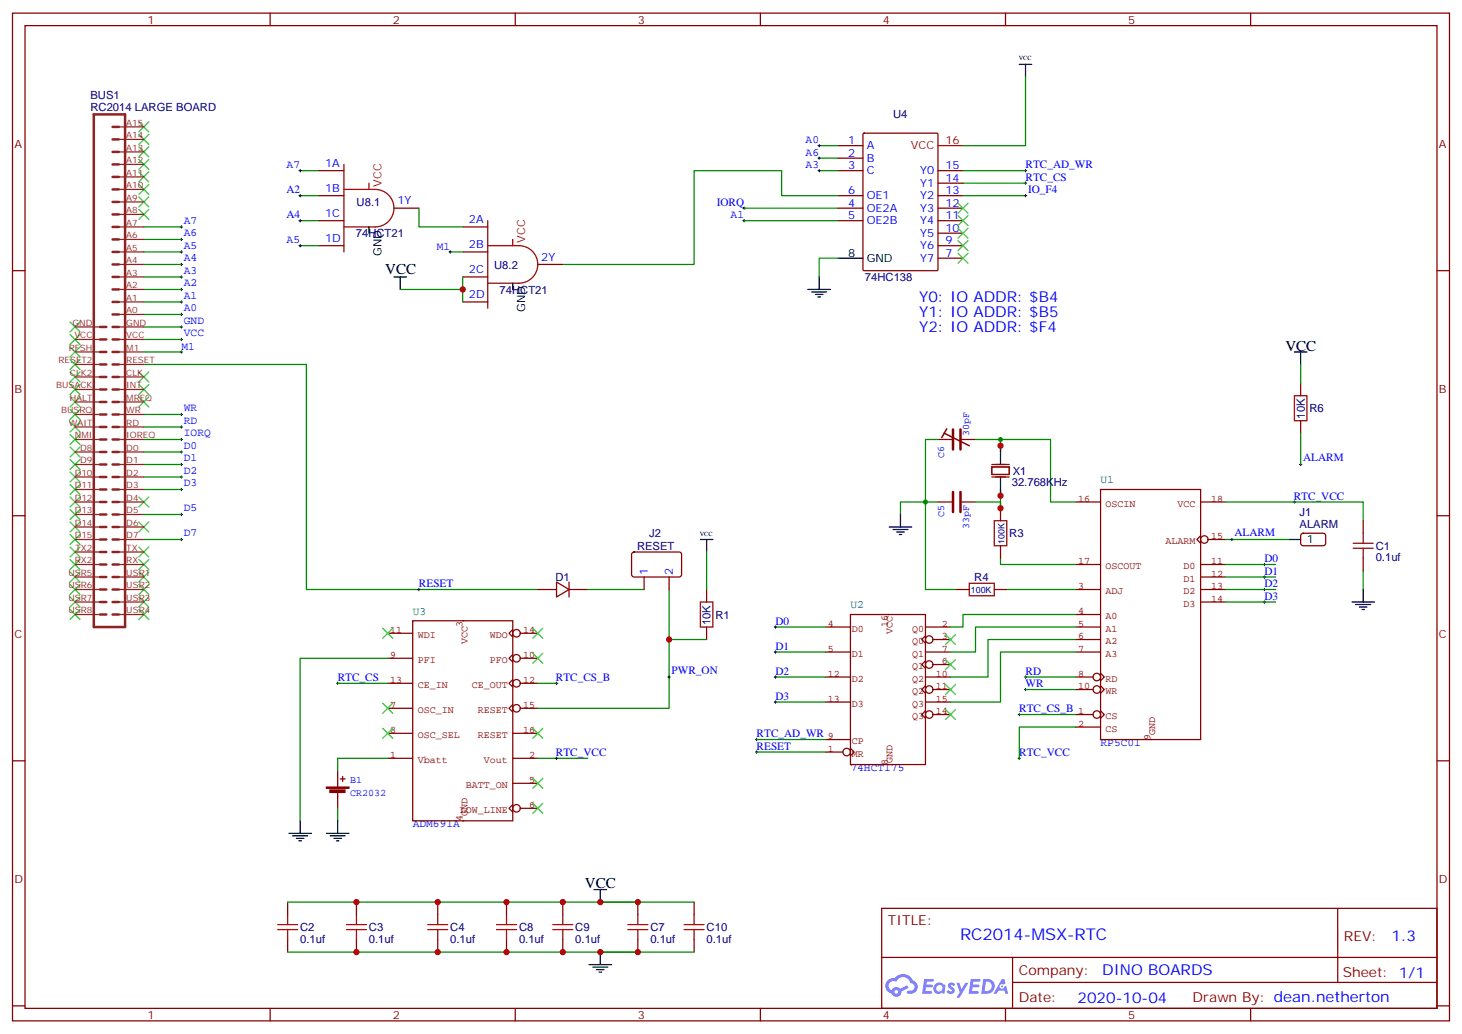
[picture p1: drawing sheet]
<svg xmlns="http://www.w3.org/2000/svg" width="412mm" height="292mm" viewBox="0 0 412 292" stroke-linecap="round" stroke-linejoin="round" font-family="sans-serif">
<g fill="none" stroke="#870000" stroke-width=".35">
<path d="M3.5 3.7h405.4v284.3h-405.4zM7.1 7.2h398.2v277.3h-398.2zM76.2 3.7v3.5M145.3 3.7v3.5M214.5 3.7v3.5M283.6 3.7v3.5M352.8 3.7v3.5M3.5 76.4h3.6M405.3 76.4h3.6M3.5 145.5h3.6M405.3 145.5h3.6M3.5 214.7h3.6"/>
<path d="M405.3 214.7h3.6M248.7 256.3h156.6v28.2h-156.6zM377.3 256.3v20.9M248.7 270.1h156.5M285.6 277.2h119.6M285.6 270.1v14.2M3.5 283.8h3.6M76.2 284.5v3.5M145.3 284.5v3.5M214.5 284.5v3.5M283.6 284.5v3.5M352.8 284.5v3.5"/>
<path d="M405.3 283.8h3.6"/>
</g>
<g fill="#5487ff">
<path d="M267.7 277.5a1.22 1.22 0 0 1 1.7 .2l-.4 .6a.47 .47 0 0 0-.3-.4 .47 .47 0 0 0-.5 .2v.1a1.23 1.23 0 0 1 .8 1.9 1.44 1.44 0 0 1-2-.2l.5-.6 .7 .5a.29 .29 0 0 0 .3-.3 .29 .29 0 0 0-.2-.3 1.04 1.04 0 0 1-.6-1.7z"/>
<path d="M260.7 276.2h2.4l.3 .2-.2 .5-1.8 .1-.1 .8h1.5l.3 .4-.3 .4h-1.6l-.2 1.1h1.7l.2 .3-.2 .3-2.6 .1z"/>
<path d="M273.8 276.2h2.4l.3 .2-.1 .5-1.8 .1-.2 .8h1.6l.3 .4-.4 .4-1.6-.1-.1 1.1 1.7 .1 .2 .3-.2 .3-2.6 .1z"/>
<path d="M282.6 276.2h.7l.3 1.3-.6 .3a.69 .69 0 0 0-1 .3 .69 .69 0 0 0 .4 .9 .69 .69 0 0 0 .9-.6l.5-.2 .6 2.2h-.8l-.2-.9h-1.8l-.5 .9h-.8z"/>
<path d="M269.8 277.3h.8l.6 1.8 1.1-1.8h.9l-2.6 4.2h-.8l.9-1.5z"/>
<path d="M277.4 276.2l-.6 4.2h1.3a2.11 2.11 0 0 0 2.5-2.1 2.11 2.11 0 0 0-2.5-2.1zM278.1 277a1.39 1.39 0 0 1 1.7 1.4 1.39 1.39 0 0 1-1.8 1.2h-.3z"/>
<path d="M263.7 277.8a1.54 1.54 0 0 0-.1 2.2 1.54 1.54 0 0 0 2.2 .1l.6 .3 .3-2.3-.2-.3h-.4a1.49 1.49 0 0 0-2.4 0zM264 278.8a.94 .94 0 0 1 1.8 0 .94 .94 0 0 1-1.8 0z"/>
<path d="M250.4 276.6a2.18 2.18 0 0 0 1.1 3.7 1.44 1.44 0 0 0 1.6 .9 1.44 1.44 0 0 0 1.2-1.4l2-1.1-.5-.7-1.9 1a1.47 1.47 0 0 0-2.4 .4 1.39 1.39 0 0 1-.7-1.9 1.39 1.39 0 0 1 2-.5 2.12 2.12 0 0 1 2.2-1.3 2.12 2.12 0 0 1 1.9 1.7 1.14 1.14 0 0 1 1.1 1.4 1.14 1.14 0 0 1-1.7 .7 .43 .43 0 0 0-.5 .4 .43 .43 0 0 0 .4 .5 1.98 1.98 0 0 0 2.5-1.2 1.98 1.98 0 0 0-1.2-2.6 3.1 3.1 0 0 0-5.3-.6l-.9 .1zM252.3 279.9a.55 .55 0 0 1 1.1 0 .55 .55 0 0 1-1.1 0z"/>
<circle cx="282.6" cy="278.3" r=".26"/>
</g>
<g fill="none" stroke="#870000" stroke-width=".35">
<path d="M243.5 37.7l.3-.1h20.4l.3 .1 .1 38.3-.2 .3-20.6 .1-.3-.2zM236.4 41.1h7M236.4 44.6h7M236.4 48.2h7M236.4 58.7h7M236.4 55.2h7M264.6 48.2h7M264.6 58.7h7M264.6 55.2h7M264.6 51.7h7M236.4 62.3h7M264.6 62.3h7"/>
<path d="M264.6 72.8h7M264.6 69.3h7M264.6 65.8h7"/>
</g>
<path d="M287.5 18.2h3.5M289.3 18.2v3.5M231.1 78.1v3.6M236.4 72.8h7M227.9 81.7h6.3M229 82.4h4.2M230 83.1h2.1M230.7 83.8h.7" fill="none" stroke="#000" stroke-width=".35"/>
<path d="M264.6 41.1h7" fill="none" stroke="#f00" stroke-width=".35"/>
<path d="M289.3 21.7v19.4h-17.7M236.4 72.8h-5.3v5.3" fill="none" stroke="#008700" stroke-width=".35"/>
<g fill="none" stroke="#850000" stroke-width=".35">
<path d="M303.4 159.3h7M303.4 141.6h7M338.7 151.2l-1.1 1 1.1 1.1M338.7 159.3h7M338.7 141.6h7M340.8 152.2h4.9M303.4 166.3h7M303.4 173.4h7M303.4 176.9h7M338.7 162.8h7M338.7 166.3h7M338.7 169.9h7"/>
<path d="M303.4 194.6h4.9M303.4 180.4h7M303.4 184h7M303.4 191h4.9M310.4 193.5l1.1 1.1-1.1 1M310.4 190l1.1 1-1.1 1.1M303.4 201.6h4.9M303.4 205.1h7M310.4 200.6l1.1 1-1.1 1.1"/>
<circle cx="339.7" cy="152.2" r="1.06"/>
<circle cx="309.4" cy="191" r="1.06"/>
<circle cx="309.4" cy="194.6" r="1.06"/>
<circle cx="309.4" cy="201.6" r="1.06"/>
</g>
<circle cx="324.6" cy="208.7" r=".18" fill="#850000"/>
<path d="M310.4 138.1h28.3v70.6h-28.3z" fill="none" stroke="#850000" stroke-width=".35"/>
<path d="M356.3 159.3h.7M356.7 158.9v.7M356.3 162.8h.7M356.3 166.3h.7M356.3 169.9h.7M356.7 162.5v.7M356.7 166v.7M356.7 169.5v.7" fill="none" stroke="#000" stroke-width=".28"/>
<circle cx="250.5" cy="215.7" r=".18" fill="#850000"/>
<g fill="none" stroke="#850000" stroke-width=".35">
<path d="M232.8 176.9h7.1M239.9 173.4h21.2v42.3h-21.2zM261.1 179.4l-1.1 1 1.1 1.1M261.1 176.9h7M232.8 191h7.1M232.8 198.1h7.1M232.8 184h7.1M261.1 193.5l-1.1 1.1 1.1 1M261.1 186.4l-1.1 1.1 1.1 1.1M261.1 191h7M261.1 198.1h7M261.1 184h7"/>
<path d="M263.2 194.6h4.9M263.2 180.4h4.9M263.2 187.5h4.9M232.8 212.2h5M232.8 208.7h7.1M239.9 211.1l1 1.1-1 1.1M261.1 200.6l-1.1 1 1.1 1.1M263.2 201.6h4.9"/>
<circle cx="262.1" cy="180.4" r="1.06"/>
<circle cx="262.1" cy="194.6" r="1.06"/>
<circle cx="262.1" cy="187.5" r="1.06"/>
<circle cx="238.8" cy="212.2" r="1.06"/>
<circle cx="262.1" cy="201.6" r="1.06"/>
</g>
<circle cx="250.5" cy="173.4" r=".18" fill="#850000"/>
<g fill="none" stroke="#000" stroke-width=".28">
<path d="M364.8 141.6h.7M365.1 141.3v.7M218.4 191h.7M218.4 198.1h.7M218.7 190.7v.7M218.7 197.7v.7M288.9 191h.7M288.9 194.6h.7M289.3 190.7v.7M289.3 194.2v.7M213.1 212.2h.7M213.1 208.7h.7"/>
<path d="M213.4 208.3v.7M213.4 211.8v.7M287.2 201.6h.7M287.2 214h.7M287.5 201.3v.7M287.5 213.6v.7"/>
</g>
<g fill="none" stroke="#850000" stroke-width=".35">
<path d="M264.6 124h4.2M270.9 124h4.3M264.6 141.6h3.9M271.3 141.6h3.9M109.4 178.7h7M144.6 177.6l-1 1.1 1 1M146.8 178.7h4.9M109.4 192.8h7M144.6 184.7l-1 1 1 1.1M144.6 191.7l-1 1.1 1 1.1M144.6 198.8l-1 1 1 1.1M146.8 185.7h4.9"/>
<path d="M146.8 192.8h4.9M146.8 199.8h4.9M109.4 214h7M144.6 214h7.1M144.6 206.9h7.1"/>
<circle cx="145.7" cy="178.7" r="1.06"/>
<circle cx="145.7" cy="199.8" r="1.06"/>
<circle cx="145.7" cy="185.7" r="1.06"/>
<circle cx="145.7" cy="192.8" r="1.06"/>
</g>
<path d="M268.8 121.2v5.6M268.8 138.8v5.7M270.9 121.2v5.6M270.9 138.8v5.7" fill="none" stroke="#850000" stroke-width=".71"/>
<path d="M266.3 122.2l7.1 3.6M267.1 121l-1.5 2.5" fill="none" stroke="#850000" stroke-width=".42"/>
<g fill="none" stroke="#008500" stroke-width=".35">
<path d="M264.6 124h-3.5v17.6M275.2 124h7M282.2 124h14.1v17.6h7.1M282.2 138.1v5.3v-1.8h-7M282.2 124v3.5M261.1 141.6v24.7h8.8M261.1 141.6h-7.1v3.6M261.1 141.6h3.5M282.2 157.5v1.8h21.2M345.7 141.6h38.8v5.3M345.7 159.3h14.1M218.7 176.9h14.1"/>
<path d="M284 166.3h19.4M345.7 162.8h14.1M345.7 166.3h14.1M345.7 169.9h14.1M384.5 161v5.3M218.7 191h14.1M218.7 184h14.1M218.7 198.1h14.1M289.3 191h14.1M289.3 194.6h14.1M303.4 180.4h-24.7v10.6h-10.6M303.4 184h-21.2v14.1h-14.1"/>
<path d="M213.4 212.2h19.4M287.5 201.6h15.9M303.4 205.1h-15.9v8.9"/>
</g>
<path d="M213.4 208.7h19.4" fill="none" stroke="#008700" stroke-width=".35"/>
<path d="M250.8 148.7h6.4M251.9 149.4h4.2M252.9 150.1h2.2M253.6 150.8h.8M254 145.2v3.5" fill="none" stroke="#000" stroke-width=".35"/>
<g fill="#850000">
<circle cx="130.5" cy="175.2" r=".18"/>
<circle cx="130.5" cy="231.6" r=".18"/>
</g>
<g fill="none" stroke="#850000" stroke-width=".35">
<path d="M116.4 175.2h28.2v56.4h-28.2zM109.4 199.8h7M109.4 185.7h7M95.2 217.5v4.6M96 219.8h1.4M96.7 219.1v1.4M109.4 206.9h7M95.2 223.5v4.6M144.6 227l-1 1.1 1 1M144.6 221h7.1M146.8 228.1h4.9"/>
<circle cx="145.7" cy="228.1" r="1.06"/>
</g>
<g fill="#850000" stroke="#850000" stroke-width=".35">
<path d="M92.1 222.1h6.3v.3h-6.3z"/>
<path d="M93.1 222.9h4.2v.7h-4.2z"/>
</g>
<g fill="none" stroke="#000" stroke-width=".28">
<path d="M84.3 48.2h.7M84.3 55.2h.7M84.7 47.8v.7M84.7 54.9v.7M209.5 58.7h.8M209.9 58.4v.7M230.7 41.1h.7M230.7 44.6h.7M230.7 48.2h.7M231.1 40.7v.8M231.1 44.3v.7M231.1 47.8v.7"/>
<path d="M288.9 48.2h.7M288.9 51.7h.7M288.9 55.2h.7M289.3 47.8v.7M289.3 51.3v.7M289.3 54.9v.7M50.8 78.1h.7M50.8 74.6h.7M50.8 71.1h.7M50.8 67.6h.7M50.8 64h.7M51.2 63.7v.7"/>
<path d="M51.2 67.2v.7M51.2 70.7v.7M51.2 74.3v.7M51.2 77.8v.7M84.3 62.3h.7M84.3 69.3h.7M84.7 61.9v.7M84.7 69v.7M126.6 71.1h.8M127 70.7v.7M209.5 62.3h.8M209.9 61.9v.7"/>
<path d="M50.8 92.3h.7M50.8 95.8h.7M50.8 88.7h.7M50.8 85.2h.7M50.8 81.7h.7M50.8 99.3h.7M51.2 81.3v.7M51.2 84.8v.7M51.2 88.4v.7M51.2 91.9v.7M51.2 95.4v.7M51.2 99v.7"/>
<path d="M50.8 116.9h.7M51.2 116.6v.7M50.8 120.5h.7M50.8 124h.7M50.8 127.5h.7M50.8 131.1h.7M50.8 134.6h.7M50.8 138.1h.7M51.2 120.1v.7M51.2 123.6v.8M51.2 127.2v.7M51.2 130.7v.7"/>
<path d="M51.2 134.2v.7M51.2 137.8v.7M366.5 131.1h.7M366.9 130.7v.7M50.8 152.2h.7M50.8 145.2h.7M51.2 144.8v.7M51.2 151.9v.7M347.1 152.2h.7M347.5 151.9v.7M117.8 166.3h.7M118.2 166v.7"/>
<path d="M218.4 176.9h.7M218.7 176.6v.7M94.9 192.8h.7M95.2 192.4v.7M156.6 192.8h.7M157 192.4v.7M188.4 191h.7M188.7 190.7v.7M218.4 184h.7M218.7 183.6v.7M156.6 214h.7M157 213.6v.7"/>
</g>
<path d="M95.2 192.8h14.2M109.4 185.7h-24.7v45.9M109.4 214h-14.2v3.5M151.7 214h14.1M95.2 228.1v3.5" fill="none" stroke="#008500" stroke-width=".35"/>
<g fill="none" stroke="#008700" stroke-width=".35">
<path d="M84.7 48.2h5.3M84.7 55.2h5.3M118.2 58.7v5.3h12.3M209.9 58.7h26.5M231.1 41.1h5.3M231.1 44.6h5.3M231.1 48.2h5.3M236.4 55.2h-15.9v-7h-24.7v26.4h-37.1M271.6 48.2h17.7M271.6 55.2h17.7M271.6 51.7h17.7M40.6 78.1h10.6"/>
<path d="M40.6 74.6h10.6M40.6 71.1h10.6M40.6 67.6h10.6M40.6 64h10.6M84.7 62.3h5.3M84.7 69.3h5.3M127 71.1h3.5M130.5 78.1v3.6h-17.6M209.9 62.3h26.5M40.6 92.3h10.6M40.6 95.8h10.6M40.6 88.7h10.6"/>
<path d="M40.6 85.2h10.6M40.6 81.7h10.6M40.6 99.3h10.6M130.5 81.7v3.5M40.6 102.8h45.8v63.5h65.3M40.6 116.9h10.6M366.9 102.8v5.3M40.6 120.5h10.6M40.6 124h10.6M40.6 127.5h10.6M40.6 131.1h10.6M40.6 134.6h10.6"/>
<path d="M40.6 138.1h10.6M366.9 122.2v8.9M40.6 152.2h10.6M40.6 145.2h10.6M199.3 155.8v10.5M345.7 152.2h17.7M165.8 166.3h15.9M188.7 166.3v33.5h-37M303.4 173.4h-31.8v3.5h-3.5M303.4 176.9h-28.2v7.1h-7.1M151.7 192.8h5.3M188.7 180.4h10.6"/>
<path d="M81.1 254.5h98.8M169.3 254.5h26.5M81.1 268.6h114.7"/>
</g>
<g fill="none" stroke="#3c3" stroke-width=".35">
<path d="M39.2 34.4l2.8 2.8M39.2 37.9l2.8 2.8M42 34.4l-2.8 2.8M42 37.9l-2.8 2.8M39.2 41.5l2.8 2.8M39.2 45l2.8 2.8M39.2 48.5l2.8 2.8M39.2 52l2.8 2.9M39.2 55.6l2.8 2.8M39.2 59.1l2.8 2.8M42 41.5l-2.8 2.8M42 45l-2.8 2.8"/>
<path d="M42 48.5l-2.8 2.8M42 52l-2.8 2.9M42 55.6l-2.8 2.8M42 59.1l-2.8 2.8M270.2 57.3l2.8 2.8M273 57.3l-2.8 2.8M270.2 60.9l2.8 2.8M270.2 64.4l2.8 2.8M270.2 67.9l2.8 2.8M270.2 71.4l2.8 2.9M273 60.9l-2.8 2.8M273 64.4l-2.8 2.8"/>
<path d="M273 67.9l-2.8 2.8M273 71.4l-2.8 2.9M19.8 90.8l2.8 2.9M19.8 94.4l2.8 2.8M19.8 97.9l2.8 2.8M22.6 90.8l-2.8 2.9M22.6 94.4l-2.8 2.8M22.6 97.9l-2.8 2.8M19.8 101.4l2.8 2.8M19.8 105l2.8 2.8M19.8 108.5l2.8 2.8M19.8 112l2.8 2.8"/>
<path d="M19.8 115.5l2.8 2.9M19.8 119.1l2.8 2.8M22.6 101.4l-2.8 2.8M22.6 105l-2.8 2.8M22.6 108.5l-2.8 2.8M22.6 112l-2.8 2.8M22.6 115.5l-2.8 2.9M22.6 119.1l-2.8 2.8M39.2 105l2.8 2.8M39.2 112l2.8 2.8M39.2 108.5l2.8 2.8M42 105l-2.8 2.8"/>
<path d="M42 112l-2.8 2.8M42 108.5l-2.8 2.8M19.8 122.6l2.8 2.8M19.8 126.1l2.8 2.8M19.8 129.6l2.8 2.9M19.8 133.2l2.8 2.8M19.8 136.7l2.8 2.8M22.6 122.6l-2.8 2.8M22.6 126.1l-2.8 2.8M22.6 129.6l-2.8 2.9M22.6 133.2l-2.8 2.8M22.6 136.7l-2.8 2.8"/>
<path d="M19.8 140.2l2.8 2.9M19.8 143.8l2.8 2.8M19.8 147.3l2.8 2.8M19.8 150.8l2.8 2.8M19.8 154.3l2.8 2.9M19.8 157.9l2.8 2.8M22.6 140.2l-2.8 2.9M22.6 143.8l-2.8 2.8M22.6 147.3l-2.8 2.8M22.6 150.8l-2.8 2.8M22.6 154.3l-2.8 2.9M22.6 157.9l-2.8 2.8"/>
<path d="M39.2 154.3l2.8 2.9M39.2 157.9l2.8 2.8M39.2 147.3l2.8 2.8M39.2 140.2l2.8 2.9M42 154.3l-2.8 2.9M42 157.9l-2.8 2.8M42 147.3l-2.8 2.8M42 140.2l-2.8 2.9M19.8 161.4l2.8 2.8M19.8 164.9l2.8 2.8M19.8 168.5l2.8 2.8M19.8 172l2.8 2.8"/>
<path d="M22.6 161.4l-2.8 2.8M22.6 164.9l-2.8 2.8M22.6 168.5l-2.8 2.8M22.6 172l-2.8 2.8M39.2 161.4l2.8 2.8M39.2 164.9l2.8 2.8M39.2 168.5l2.8 2.8M39.2 172l2.8 2.8M42 161.4l-2.8 2.8M42 164.9l-2.8 2.8M42 168.5l-2.8 2.8M42 172l-2.8 2.8"/>
<path d="M107.9 177.3l2.9 2.8M110.8 177.3l-2.9 2.8M150.3 177.3l2.8 2.8M153.1 177.3l-2.8 2.8M266.7 179l2.8 2.9M269.5 179l-2.8 2.9M107.9 198.4l2.9 2.9M110.8 198.4l-2.9 2.9M150.3 184.3l2.8 2.8M153.1 184.3l-2.8 2.8M266.7 186.1l2.8 2.8M266.7 193.1l2.8 2.9"/>
<path d="M269.5 186.1l-2.8 2.8M269.5 193.1l-2.8 2.9M107.9 205.5l2.9 2.8M110.8 205.5l-2.9 2.8M150.3 219.6l2.8 2.8M150.3 205.5l2.8 2.8M153.1 219.6l-2.8 2.8M153.1 205.5l-2.8 2.8M266.7 200.2l2.8 2.8M269.5 200.2l-2.8 2.8M150.3 226.7l2.8 2.8M153.1 226.7l-2.8 2.8"/>
</g>
<g fill="none" stroke="#000" stroke-width=".35">
<path d="M104.1 64v1.8M111.1 78.1h3.6M112.9 78.1v3.6M144.6 79.9v1.8M365.1 99.3h3.6M366.9 99.3v3.5M282.2 125.8v5.3M282.2 134.6v5.3M197.6 152.2h3.5M199.3 152.2v3.6M363.4 152.2h3.5M381.4 169.9h6.3"/>
<path d="M382.4 170.6h4.2M383.5 171.3h2.1M384.2 172h.7M384.5 166.3v3.6M81.5 235.1h6.3M82.5 235.8h4.3M83.6 236.5h2.1M84.3 237.2h.7M84.7 231.6v3.5M92.1 235.1h6.3M93.1 235.8h4.3M94.2 236.5h2.1"/>
<path d="M94.9 237.2h.7M95.2 231.6v3.5M167.6 251h3.5M169.3 251v3.5M166.2 272.2h6.3M167.2 272.9h4.2M168.3 273.6h2.1M169 274.3h.7M169.3 268.6v3.6"/>
</g>
<g fill="none" stroke="#870000" stroke-width=".35">
<path d="M90 48.2h7M90 55.2h7M111.1 58.7h7.1M90 62.3h7M90 69.3h7M130.5 64h7.1M130.5 71.1h7.1M130.5 78.1h7.1M151.7 74.6h7M130.5 85.2h7.1M366.9 108.1v3.6M366.9 118.7v3.5"/>
<path d="M178.4 156l.5-.2h12.9l.5 .7-.1 5.9-.6 .4-13-.1-.4-.6v-5.6zM282.2 143.4v3.5M282.2 154v3.5M367.1 150.7l.5-.2h5.9l.4 .7v2.4l-.7 .4-5.9-.1-.4-.6v-2.1zM384.5 146.9v3.6M384.5 157.5v3.5M151.7 166.3h5.3M157 164.2l3.5 2.1-3.5 2.2zM160.5 166.3h5.3M160.5 164.2v4.3M181.7 162.8v3.5M188.7 162.8v3.5"/>
<path d="M199.3 166.3v3.6M199.3 176.9v3.5M269.9 166.3h3.5M280.5 166.3h3.5M81.1 254.5v3.6M100.5 254.5v3.6M123.5 254.5v3.6M142.9 254.5v3.6M158.7 254.5v3.6M179.9 254.5v3.6M195.8 254.5v3.6M81.1 265.1v3.5"/>
<path d="M100.5 265.1v3.5M123.5 265.1v3.5M142.9 265.1v3.5M158.7 265.1v3.5M179.9 265.1v3.5M195.8 265.1v3.5"/>
</g>
<path d="M279.8 131.8h4.9v2.1h-4.9zM279.8 134.6h4.9M279.8 131.1h4.9" fill="none" stroke="#871200" stroke-width=".35"/>
<g fill="none" stroke="#a10000" stroke-width=".35">
<path d="M97 53.4h8.8a5.3 5.3 0 0 1 5.3 5.3 5.3 5.3 0 0 1-5.3 5.3h-8.8M97 46.4v24.7M137.6 69.3h8.8a5.3 5.3 0 0 1 5.3 5.3 5.3 5.3 0 0 1-5.3 5.3h-8.8M137.6 62.3v24.7M365.1 111.7h3.6v7h-3.6zM280.5 146.9h3.5v7.1h-3.5zM381.7 154.7h5.6M381.7 153.3h5.6M384.5 150.5v2.8M384.5 154.7v2.8M197.6 169.9h3.5v7h-3.5zM273.4 164.6h7.1v3.5h-7.1z"/>
<path d="M81.1 258.1v2.8M100.5 258.1v2.8M123.5 258.1v2.8M142.9 258.1v2.8M158.7 258.1v2.8M179.9 258.1v2.8M195.8 258.1v2.8M78.3 262.3h5.7M78.3 260.9h5.7M81.1 262.3v2.8M97.7 262.3h5.7M97.7 260.9h5.7"/>
<path d="M100.5 262.3v2.8M120.6 262.3h5.7M120.6 260.9h5.7M123.5 262.3v2.8M140.1 262.3h5.6M140.1 260.9h5.6M142.9 262.3v2.8M155.9 262.3h5.7M155.9 260.9h5.7M158.7 262.3v2.8M177.1 262.3h5.6M177.1 260.9h5.6"/>
<path d="M179.9 262.3v2.8M193 262.3h5.6M193 260.9h5.6M195.8 262.3v2.8"/>
</g>
<g fill="none" stroke="#8c2424" stroke-width=".71">
<path d="M26.5 32.3h8.8v144.6h-8.8zM31.7 39.3h1.8M31.7 35.8h1.8M31.7 42.9h1.8M31.7 49.9h1.8M31.7 46.4h1.8M31.7 53.4h1.8M31.7 57h1.8M31.7 60.5h1.8M31.7 64h1.8M31.7 67.6h1.8M31.7 78.1h1.8"/>
<path d="M31.7 74.6h1.8M31.7 71.1h1.8M28.2 92.3h1.8M28.2 95.8h1.8M28.2 99.3h1.8M31.7 85.2h1.8M31.7 81.7h1.8M31.7 88.7h1.8M31.7 92.3h1.8M31.7 95.8h1.8M31.7 99.3h1.8M28.2 102.8h1.8"/>
<path d="M28.2 113.4h1.8M28.2 109.9h1.8M28.2 106.4h1.8M28.2 116.9h1.8M31.7 102.8h1.8M31.7 113.4h1.8M31.7 109.9h1.8M31.7 106.4h1.8M31.7 116.9h1.8M28.2 120.5h1.8M28.2 124h1.8M28.2 127.5h1.8"/>
<path d="M28.2 131.1h1.8M28.2 134.6h1.8M28.2 138.1h1.8M31.7 120.5h1.8M31.7 124h1.8M31.7 127.5h1.8M31.7 131.1h1.8M31.7 134.6h1.8M31.7 138.1h1.8M28.2 148.7h1.8M28.2 145.2h1.8M28.2 141.6h1.8"/>
<path d="M28.2 155.8h1.8M28.2 152.2h1.8M28.2 159.3h1.8M31.7 148.7h1.8M31.7 145.2h1.8M31.7 141.6h1.8M31.7 155.8h1.8M31.7 152.2h1.8M31.7 159.3h1.8M28.2 162.8h1.8M28.2 166.3h1.8M28.2 169.9h1.8"/>
<path d="M28.2 173.4h1.8M31.7 162.8h1.8M31.7 166.3h1.8M31.7 169.9h1.8M31.7 173.4h1.8"/>
</g>
<g fill="none" stroke="#8c2424" stroke-width=".35">
<path d="M33.5 35.8h7.1M33.5 39.3h7.1M33.5 42.9h7.1M33.5 46.4h7.1M33.5 49.9h7.1M33.5 53.4h7.1M33.5 57h7.1M33.5 60.5h7.1M33.5 64h7.1M33.5 67.6h7.1M33.5 71.1h7.1M33.5 74.6h7.1"/>
<path d="M33.5 78.1h7.1M21.2 92.3h7M21.2 95.8h7M21.2 99.3h7M33.5 81.7h7.1M33.5 85.2h7.1M33.5 88.7h7.1M33.5 92.3h7.1M33.5 95.8h7.1M33.5 99.3h7.1M21.2 102.8h7M21.2 106.4h7"/>
<path d="M21.2 109.9h7M21.2 113.4h7M21.2 116.9h7M33.5 102.8h7.1M33.5 106.4h7.1M33.5 109.9h7.1M33.5 113.4h7.1M33.5 116.9h7.1M21.2 120.5h7M21.2 124h7M21.2 127.5h7M21.2 131.1h7"/>
<path d="M21.2 134.6h7M21.2 138.1h7M33.5 120.5h7.1M33.5 124h7.1M33.5 127.5h7.1M33.5 131.1h7.1M33.5 134.6h7.1M33.5 138.1h7.1M21.2 141.6h7M21.2 145.2h7M21.2 148.7h7M21.2 152.2h7"/>
<path d="M21.2 155.8h7M21.2 159.3h7M33.5 141.6h7.1M33.5 145.2h7.1M33.5 148.7h7.1M33.5 152.2h7.1M33.5 155.8h7.1M33.5 159.3h7.1M21.2 162.8h7M21.2 166.3h7M21.2 169.9h7M21.2 173.4h7"/>
<path d="M33.5 162.8h7.1M33.5 166.3h7.1M33.5 169.9h7.1M33.5 173.4h7.1"/>
</g>
<path d="M104.1 51.7v1.7M144.6 67.6v1.7" fill="none" stroke="#f00" stroke-width=".35"/>
<g fill="#008500">
<circle cx="282.2" cy="124" r=".71"/>
<circle cx="261.1" cy="141.6" r=".71"/>
</g>
<g fill="#c00">
<circle cx="282.2" cy="139.9" r=".88"/>
<circle cx="282.2" cy="125.8" r=".88"/>
<circle cx="282.2" cy="143.4" r=".88"/>
<circle cx="123.5" cy="254.5" r=".88"/>
<circle cx="100.5" cy="254.5" r=".88"/>
<circle cx="142.9" cy="254.5" r=".88"/>
<circle cx="158.8" cy="254.5" r=".88"/>
<circle cx="169.3" cy="254.5" r=".88"/>
<circle cx="179.9" cy="268.6" r=".88"/>
<circle cx="179.9" cy="254.5" r=".88"/>
<circle cx="188.7" cy="180.4" r=".88"/>
<circle cx="130.5" cy="81.7" r=".88"/>
<circle cx="169.3" cy="268.6" r=".88"/>
<circle cx="100.5" cy="268.6" r=".88"/>
<circle cx="123.5" cy="268.6" r=".88"/>
<circle cx="142.9" cy="268.6" r=".88"/>
<circle cx="158.8" cy="268.6" r=".88"/>
</g>
<text font-size="4.6" fill="#00f" x="270.8" y="265.3">RC2014-MSX-RTC</text>
<g font-size="4.2">
<text x="108.7" y="77.4">VCC</text>
<text x="362.6" y="98.9">VCC</text>
<text x="165" y="250.6">VCC</text>
</g>
<g font-size="4.2" fill="#00f">
<text x="259.3" y="85.2">Y0: IO ADDR: $B4</text>
<text x="259.3" y="89.4">Y1: IO ADDR: $B5</text>
<text x="259.3" y="93.7">Y2: IO ADDR: $F4</text>
<text x="392.5" y="265.6">1.3</text>
<text x="310.9" y="275.1">DINO BOARDS</text>
<text x="304" y="282.9">2020-10-04</text>
</g>
<g font-size="3.9" fill="#800">
<text x="250.5" y="260.9">TITLE:</text>
<text x="379.1" y="265.6">REV:</text>
<text x="287.4" y="275.1">Company:</text>
<text x="378.7" y="275.7">Sheet: 1/1</text>
<text x="287.4" y="282.8">Date:</text>
<text x="336.4" y="282.8">Drawn By: dean.netherton</text>
</g>
<g font-size="3.2" fill="#800">
<text x="41.6" y="6.7">1</text>
<text x="110.8" y="6.7">2</text>
<text x="179.9" y="6.7">3</text>
<text x="249.1" y="6.7">4</text>
<text x="318.2" y="6.7">5</text>
<text x="4.1" y="41.8">A</text>
<text x="405.9" y="41.8">A</text>
<text x="4.1" y="110.9">B</text>
<text x="405.9" y="110.9">B</text>
<text x="4.1" y="180.1">C</text>
<text x="405.9" y="180.1">C</text>
<text x="4.1" y="249.2">D</text>
<text x="405.9" y="249.2">D</text>
<text x="41.6" y="287.5">1</text>
<text x="110.8" y="287.5">2</text>
<text x="179.9" y="287.5">3</text>
<text x="249.1" y="287.5">4</text>
<text x="318.2" y="287.5">5</text>
</g>
<g font-size="3.2" fill="#000080">
<text x="25.5" y="28">BUS1</text>
<text x="25.5" y="31.2">RC2014 LARGE BOARD</text>
<text x="251.9" y="33.3">U4</text>
<text x="100.6" y="58.2">U8.1</text>
<text x="100.4" y="67">74HCT21</text>
<text x="139.4" y="75.8">U8.2</text>
<text x="140.9" y="82.8">74HCT21</text>
<text x="244" y="79.3">74HC138</text>
<text x="368.1" y="118.1" transform="rotate(-90 368.1 118.1)">10K</text>
<text x="369.4" y="116.3">R6</text>
<text x="285.4" y="137.2">32.768KHz</text>
<text x="285.7" y="134">X1</text>
<text x="366.6" y="148.9">ALARM</text>
<text x="366.6" y="145.7">J1</text>
<text x="179.7" y="155.2">RESET</text>
<text x="183.1" y="151.5">J2</text>
<text x="284.7" y="151.6">R3</text>
<text x="388.1" y="155.1">C1</text>
<text x="388.1" y="158.3">0.1uf</text>
<text x="156.6" y="163.9">D1</text>
<text x="274.8" y="163.9">R4</text>
<text x="200.5" y="176.4" transform="rotate(-90 200.5 176.4)">10K</text>
<text x="201.8" y="174.5">R1</text>
<text x="84.7" y="262.7">C2</text>
<text x="104.1" y="262.7">C3</text>
<text x="127" y="262.7">C4</text>
<text x="146.4" y="262.7">C8</text>
<text x="162.3" y="262.7">C9</text>
<text x="183.4" y="262.7">C7</text>
<text x="199.3" y="262.7">C10</text>
<text x="84.7" y="265.9">0.1uf</text>
<text x="104.1" y="265.9">0.1uf</text>
<text x="127" y="265.9">0.1uf</text>
<text x="146.4" y="265.9">0.1uf</text>
<text x="162.3" y="265.9">0.1uf</text>
<text x="183.4" y="265.9">0.1uf</text>
<text x="199.3" y="265.9">0.1uf</text>
</g>
<g font-size="3.2" fill="#00f">
<text x="227.3" y="40.5">A0</text>
<text x="239.3" y="40.7">1</text>
<text x="80.9" y="47.5">A7</text>
<text x="91.7" y="47.1">1A</text>
<text x="227.3" y="44">A6</text>
<text x="227.3" y="47.5">A3</text>
<text x="239.3" y="44.3">2</text>
<text x="239.3" y="47.8">3</text>
<text x="244.5" y="42.2">A</text>
<text x="244.5" y="45.7">B</text>
<text x="266.7" y="47.8">15</text>
<text x="289.3" y="47.5">RTC_AD_WR</text>
<text x="244.5" y="49.2">C</text>
<text x="259.6" y="52.7">Y1</text>
<text x="259.6" y="49.2">Y0</text>
<text x="266.7" y="51.3">14</text>
<text x="289.3" y="51">RTC_CS</text>
<text x="80.8" y="54.6">A2</text>
<text x="91.7" y="54.2">1B</text>
<text x="112.1" y="57.7">1Y</text>
<text x="202.2" y="58.1">IORQ</text>
<text x="239.3" y="58.4">4</text>
<text x="239.3" y="54.9">6</text>
<text x="244.5" y="59.8">OE2A</text>
<text x="244.5" y="56.3">OE1</text>
<text x="259.6" y="59.8">Y3</text>
<text x="259.6" y="56.3">Y2</text>
<text x="266.7" y="58.4">12</text>
<text x="266.7" y="54.9">13</text>
<text x="290" y="54.3">IO_F4</text>
<text x="51.9" y="63.1">A7</text>
<text x="80.8" y="61.6">A4</text>
<text x="91.7" y="61.2">1C</text>
<text x="132.3" y="63">2A</text>
<text x="206.1" y="61.6">A1</text>
<text x="239.3" y="61.9">5</text>
<text x="244.5" y="63.3">OE2B</text>
<text x="259.6" y="63.3">Y4</text>
<text x="266.7" y="65.4">10</text>
<text x="266.7" y="61.9">11</text>
<text x="51.9" y="70.2">A5</text>
<text x="51.9" y="66.7">A6</text>
<text x="80.9" y="68.7">A5</text>
<text x="91.7" y="68.3">1D</text>
<text x="123.2" y="70.4">M1</text>
<text x="132.3" y="70">2B</text>
<text x="259.6" y="70.4">Y6</text>
<text x="259.6" y="66.9">Y5</text>
<text x="266.7" y="69">9</text>
<text x="51.9" y="77.3">A3</text>
<text x="51.9" y="73.7">A4</text>
<text x="132.3" y="77.1">2C</text>
<text x="152.7" y="73.6">2Y</text>
<text x="259.6" y="73.9">Y7</text>
<text x="266.7" y="72.5">7</text>
<text x="51.9" y="80.8">A2</text>
<text x="51.9" y="87.8">A0</text>
<text x="51.9" y="84.3">A1</text>
<text x="132.3" y="84.1">2D</text>
<text x="51.9" y="91.4">GND</text>
<text x="51.9" y="94.9">VCC</text>
<text x="51.2" y="98.7">M1</text>
<text x="51.9" y="116.1">WR</text>
<text x="51.9" y="119.6">RD</text>
<text x="51.9" y="123.1">IORQ</text>
<text x="51.9" y="126.6">D0</text>
<text x="51.9" y="130.2">D1</text>
<text x="367.6" y="130.2">ALARM</text>
<text x="51.9" y="133.7">D2</text>
<text x="51.9" y="137.2">D3</text>
<text x="364.9" y="141">RTC_VCC</text>
<text x="51.9" y="144.3">D5</text>
<text x="51.9" y="151.3">D7</text>
<text x="348.2" y="151.3">ALARM</text>
<text x="356.7" y="158.6">D0</text>
<text x="118.2" y="165.7">RESET</text>
<text x="182.7" y="162.1" transform="rotate(-90 182.7 162.1)">1</text>
<text x="189.8" y="162.1" transform="rotate(-90 189.8 162.1)">2</text>
<text x="356.7" y="162.2">D1</text>
<text x="356.7" y="165.7">D2</text>
<text x="356.7" y="169.2">D3</text>
<text x="218.7" y="176.3">D0</text>
<text x="218.7" y="183.3">D1</text>
<text x="189.4" y="190.1">PWR_ON</text>
<text x="218.7" y="190.4">D2</text>
<text x="289.3" y="190.4">RD</text>
<text x="95.2" y="192.2">RTC_CS</text>
<text x="156.8" y="192.2">RTC_CS_B</text>
<text x="218.7" y="197.4">D3</text>
<text x="289.3" y="193.9">WR</text>
<text x="287.5" y="201">RTC_CS_B</text>
<text x="213.4" y="208">RTC_AD_WR</text>
<text x="156.8" y="213.3">RTC_VCC</text>
<text x="213.4" y="211.6">RESET</text>
<text x="287.5" y="213.3">RTC_VCC</text>
<text x="310.4" y="210.4">RP5C01</text>
<text x="239.9" y="217.5">74HCT175</text>
<text x="116.4" y="233.4">ADM691A</text>
</g>
<g font-size="3.2" fill="#f00">
<text x="266.7" y="40.7">16</text>
<text x="256.9" y="42.2">VCC</text>
<text x="107.6" y="52.6" transform="rotate(-90 107.6 52.6)">VCC</text>
<text x="148.2" y="68.5" transform="rotate(-90 148.2 68.5)">VCC</text>
</g>
<g font-size="3.2">
<text x="107.6" y="72.1" transform="rotate(-90 107.6 72.1)">GND</text>
<text x="239.3" y="72.5">8</text>
<text x="244.5" y="73.9">GND</text>
<text x="148.2" y="88" transform="rotate(-90 148.2 88)">GND</text>
<text x="368.7" y="153.3">1</text>
</g>
<g font-size="3.2" fill="#008484">
<text x="310.4" y="136.3">U1</text>
<text x="116.4" y="173.4">U3</text>
<text x="239.9" y="171.6">U2</text>
</g>
<g font-size="2.8" fill="#00f">
<text x="273.4" y="123.1" transform="rotate(-90 273.4 123.1)">30pF</text>
<text x="266.3" y="129.3" transform="rotate(-90 266.3 129.3)">C6</text>
<text x="266.3" y="145.9" transform="rotate(-90 266.3 145.9)">C5</text>
<text x="273.4" y="149.3" transform="rotate(-90 273.4 149.3)">33pF</text>
<text x="98.8" y="221">B1</text>
<text x="98.8" y="224.5">CR2032</text>
</g>
<g font-size="2.8" fill="#840000">
<text x="304.1" y="141.6">16</text>
<text x="311.9" y="143">OSCIN</text>
<text x="332.2" y="143">VCC</text>
<text x="341.6" y="141.6">18</text>
<text x="328.8" y="153.5">ALARM</text>
<text x="341.6" y="152.2">15</text>
<text x="304.1" y="159.2">17</text>
<text x="311.9" y="160.6">OSCOUT</text>
<text x="333.9" y="160.6">D0</text>
<text x="341.6" y="159.2">11</text>
<text x="304.1" y="166.3">3</text>
<text x="311.9" y="167.7">ADJ</text>
<text x="333.9" y="164.1">D1</text>
<text x="333.9" y="167.7">D2</text>
<text x="341.6" y="162.8">12</text>
<text x="341.6" y="166.3">13</text>
<text x="304.1" y="173.4">4</text>
<text x="333.9" y="171.2">D3</text>
<text x="341.6" y="169.8">14</text>
<text x="110.1" y="178.6">11</text>
<text x="130.5" y="176.8" transform="rotate(-90 130.5 176.8)">3</text>
<text x="147.6" y="178.6">14</text>
<text x="233.5" y="176.9">4</text>
<text x="240.2" y="178.2">D0</text>
<text x="250.4" y="176.8" transform="rotate(-90 250.4 176.8)">16</text>
<text x="251.8" y="178.8" transform="rotate(-90 251.8 178.8)">VCC</text>
<text x="257.3" y="178.2">Q0</text>
<text x="265.7" y="176.9">2</text>
<text x="304.1" y="176.9">5</text>
<text x="311.9" y="174.7">A0</text>
<text x="311.9" y="178.2">A1</text>
<text x="110.1" y="185.7">9</text>
<text x="117.8" y="180">WDI</text>
<text x="131.9" y="181.6" transform="rotate(-90 131.9 181.6)">VCC</text>
<text x="138.1" y="180">WDO</text>
<text x="147.6" y="185.7">10</text>
<text x="233.5" y="183.9">5</text>
<text x="240.2" y="185.3">D1</text>
<text x="257.3" y="181.8">Q0</text>
<text x="257.3" y="185.3">Q1</text>
<text x="265.7" y="180.4">3</text>
<text x="265.7" y="183.9">7</text>
<text x="304.1" y="180.4">6</text>
<text x="304.1" y="183.9">7</text>
<text x="311.9" y="181.8">A2</text>
<text x="311.9" y="185.3">A3</text>
<text x="117.8" y="187.1">PFI</text>
<text x="138.1" y="187.1">PFO</text>
<text x="233.5" y="191">12</text>
<text x="257.3" y="188.8">Q1</text>
<text x="264" y="191">10</text>
<text x="265.7" y="187.5">6</text>
<text x="304.1" y="191">8</text>
<text x="110.1" y="192.8">13</text>
<text x="117.8" y="194.1">CE_IN</text>
<text x="133.1" y="194.1">CE_OUT</text>
<text x="147.6" y="192.8">12</text>
<text x="240.2" y="192.4">D2</text>
<text x="257.3" y="192.4">Q2</text>
<text x="257.3" y="195.9">Q2</text>
<text x="264" y="194.5">11</text>
<text x="304.1" y="194.5">10</text>
<text x="311.9" y="195.9">WR</text>
<text x="311.9" y="192.4">RD</text>
<text x="110.1" y="199.8">7</text>
<text x="117.8" y="201.2">OSC_IN</text>
<text x="134.8" y="201.2">RESET</text>
<text x="147.6" y="199.8">15</text>
<text x="233.5" y="198">13</text>
<text x="240.2" y="199.4">D3</text>
<text x="257.3" y="202.9">Q3</text>
<text x="257.3" y="199.4">Q3</text>
<text x="264" y="201.6">14</text>
<text x="264" y="198">15</text>
<text x="304.1" y="201.6">1</text>
<text x="311.9" y="202.9">CS</text>
<text x="110.1" y="206.9">8</text>
<text x="117.8" y="208.2">OSC_SEL</text>
<text x="134.8" y="208.2">RESET</text>
<text x="147.6" y="206.9">16</text>
<text x="233.5" y="208.6">9</text>
<text x="240.2" y="210">CP</text>
<text x="304.1" y="205.1">2</text>
<text x="311.9" y="206.5">CS</text>
<text x="324.5" y="208.7" transform="rotate(-90 324.5 208.7)">9</text>
<text x="325.9" y="207.3" transform="rotate(-90 325.9 207.3)">GND</text>
<text x="110.1" y="213.9">1</text>
<text x="117.8" y="215.3">Vbatt</text>
<text x="136.5" y="215.3">Vout</text>
<text x="149.3" y="213.9">2</text>
<text x="233.5" y="212.2">1</text>
<text x="240.2" y="213.5">MR</text>
<text x="250.4" y="215.7" transform="rotate(-90 250.4 215.7)">8</text>
<text x="251.8" y="215.4" transform="rotate(-90 251.8 215.4)">GND</text>
<text x="149.3" y="221">5</text>
<text x="131.4" y="222.3">BATT_ON</text>
<text x="129.7" y="229.4">LOW_LINE</text>
<text x="130.5" y="231.6" transform="rotate(-90 130.5 231.6)">4</text>
<text x="131.9" y="230.2" transform="rotate(-90 131.9 230.2)">GND</text>
<text x="149.3" y="228">6</text>
</g>
<g font-size="2.5" fill="#8d2323">
<text x="35.6" y="35.5">A15</text>
<text x="35.6" y="39">A14</text>
<text x="35.6" y="42.5">A13</text>
<text x="35.6" y="46">A12</text>
<text x="35.6" y="49.6">A11</text>
<text x="35.6" y="53.1">A10</text>
<text x="35.6" y="56.6">A9</text>
<text x="35.6" y="60.1">A8</text>
<text x="35.6" y="63.7">A7</text>
<text x="35.6" y="67.2">A6</text>
<text x="35.6" y="70.7">A5</text>
<text x="35.6" y="74.3">A4</text>
<text x="35.6" y="77.8">A3</text>
<text x="35.6" y="81.3">A2</text>
<text x="35.6" y="84.8">A1</text>
<text x="35.6" y="88.4">A0</text>
<text x="20.4" y="91.9">GND</text>
<text x="21" y="95.4">VCC</text>
<text x="35.6" y="91.9">GND</text>
<text x="35.6" y="95.4">VCC</text>
<text x="19.4" y="99">RFSH</text>
<text x="35.6" y="99">M1</text>
<text x="16.5" y="102.5">RESET2</text>
<text x="19.7" y="106">CLK2</text>
<text x="35.6" y="102.5">RESET</text>
<text x="35.6" y="106">CLK</text>
<text x="15.8" y="109.5">BUSACK</text>
<text x="19.7" y="113.1">HALT</text>
<text x="35.6" y="109.5">INT</text>
<text x="35.6" y="113.1">MREQ</text>
<text x="17.3" y="116.6">BUSRQ</text>
<text x="35.6" y="116.6">WR</text>
<text x="19.4" y="120.1">WAIT</text>
<text x="21.1" y="123.6">NMI</text>
<text x="35.6" y="120.1">RD</text>
<text x="35.6" y="123.6">IOREQ</text>
<text x="22.6" y="127.2">D8</text>
<text x="22.6" y="130.7">D9</text>
<text x="35.6" y="127.2">D0</text>
<text x="35.6" y="130.7">D1</text>
<text x="21.1" y="134.2">D10</text>
<text x="21.1" y="137.8">D11</text>
<text x="35.6" y="134.2">D2</text>
<text x="35.6" y="137.8">D3</text>
<text x="21.1" y="141.3">D12</text>
<text x="35.6" y="141.3">D4</text>
<text x="21.1" y="144.8">D13</text>
<text x="21.1" y="148.3">D14</text>
<text x="35.6" y="144.8">D5</text>
<text x="35.6" y="148.3">D6</text>
<text x="21.1" y="151.9">D15</text>
<text x="21.3" y="155.4">TX2</text>
<text x="35.6" y="151.9">D7</text>
<text x="35.6" y="155.4">TX</text>
<text x="21.1" y="158.9">RX2</text>
<text x="35.6" y="158.9">RX</text>
<text x="19.3" y="162.5">USR5</text>
<text x="19.3" y="166">USR6</text>
<text x="35.6" y="162.5">USR1</text>
<text x="35.6" y="166">USR2</text>
<text x="19.3" y="169.5">USR7</text>
<text x="19.3" y="173">USR8</text>
<text x="35.6" y="169.5">USR3</text>
<text x="35.6" y="173">USR4</text>
</g>
<g font-size="2.5" fill="#000080">
<text x="283.4" y="153.4" transform="rotate(-90 283.4 153.4)">100K</text>
<text x="273.9" y="167.2">100K</text>
</g>
<g font-size="1.8">
<text x="287.4" y="17">VCC</text>
<text x="197.4" y="151.1">VCC</text>
</g>
</svg>
